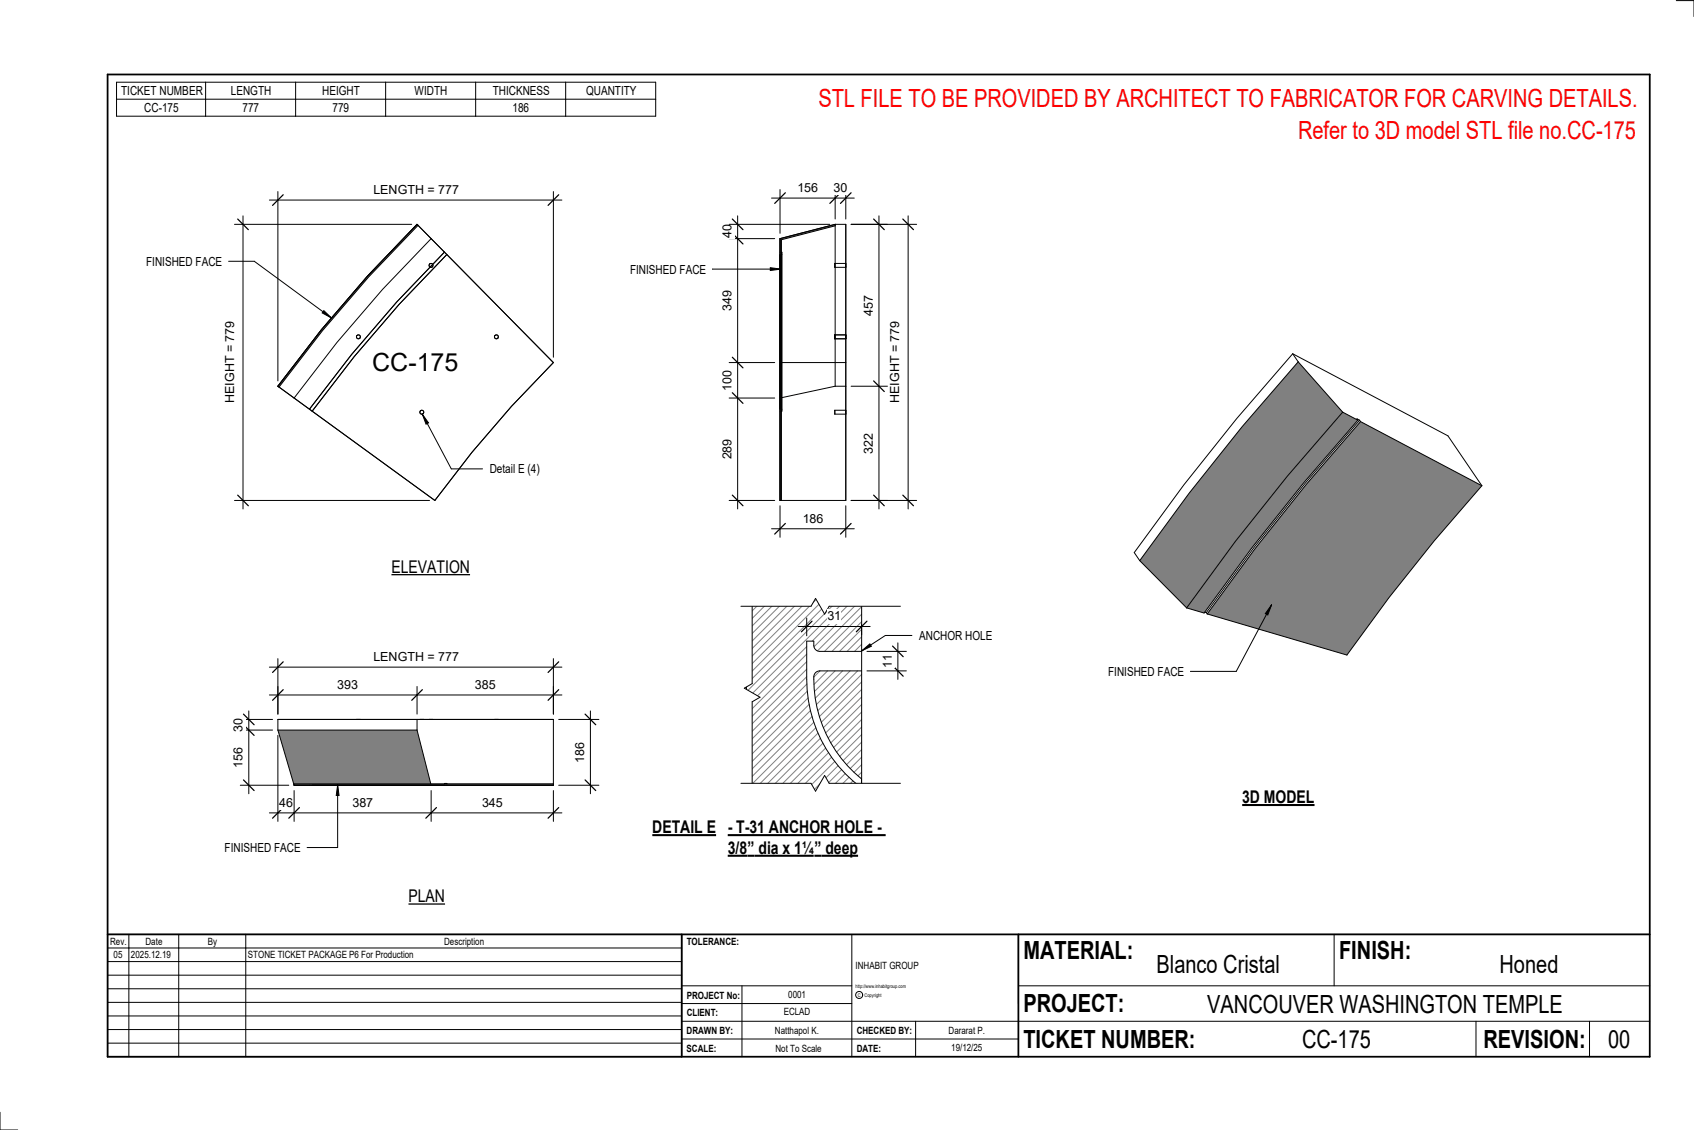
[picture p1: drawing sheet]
<svg xmlns="http://www.w3.org/2000/svg" width="914mm" height="610mm" viewBox="0 0 914 610" stroke-linecap="round" stroke-linejoin="round" font-family="sans-serif">
<g fill="#808080">
<path d="M734 227l66 35-26 30-24 30-23 31-75-22 25-35 28-35z"/>
<path d="M701 195l24 27-30 35-28 35-26 36-26-26 27-36 28-36z"/>
<path d="M725 222l8 5-29 34-28 34-26 36-9-3 26-36 28-35z"/>
</g>
<g fill="none" stroke="#000" stroke-width=".54">
<path d="M698 191l-30 35-29 36-27 36 3 4M698 191l84 44 18 27M698 191l3 4M701 195l-31 35-28 36-27 36M701 195l24 27M725 222l-30 35-28 35-26 36M725 222l8 5M733 227l-29 34-28 34-26 36-9-3M733 227l-1-1 2 1M734 227l-29 34-28 34-26 35M734 227h.1M734 227l-29 34-28 35-25 35"/>
<path d="M734 227l66 35M800 262l-26 30-24 30-23 31-75-22M615 302l26 26M650 330h1M651 330l1 1"/>
</g>
<path d="M421 129l30-8v1l-29 7v141h-1z" fill="#7c7c7c"/>
<g fill="none" stroke="#000" stroke-width=".54">
<path d="M421 137v85M421 136v85M421 129v86M421 129v141M422 137h.1M422 136h.1M422 137v85M422 136v85M422 136v1M451 121v87M451 121l-30 8M451 121h6"/>
<path d="M451 121v1l-29 7v141M457 121v87M457 121v75M451 142v2M451 142h6M451 144h6M457 142v2M421 196v74M422 196h35M451 181v2M451 181h6M451 183h6"/>
<path d="M457 181v2M457 196v74M451 208l-29 7M451 208h6M457 208v62M422 222h.1M422 221h.1M422 221v1M451 221v2M451 221h6M451 223h6M457 221v2"/>
<path d="M421 270h36"/>
</g>
<path d="M225 121l1 1-27 27-25 29-23 31-1-1 23-30 26-29z" fill="#7c7c7c"/>
<g fill="none" stroke="#000" stroke-width=".54">
<path d="M225 121l74 75-23 23-21 25-20 26-85-62M225 121l-26 28-26 29-23 30M225 121l8 8-26 27-25 29-23 30M225 121l1 1-27 27-25 29-23 31-1-1M240 136l-26 27-24 28-23 30M241 137l-26 27-24 28-22 30-10-7M150 208l9 7"/>
<circle cx="233" cy="143" r="1.1"/>
<circle cx="193" cy="182" r="1.1"/>
<circle cx="268" cy="182" r="1.1"/>
<circle cx="228" cy="222" r="1.1"/>
</g>
<path d="M150 394h75l8 29h-74z" fill="#808080"/>
<path d="M159 423h140v1h-140z" fill="#7c7c7c"/>
<g fill="none" stroke="#000" stroke-width=".54">
<path d="M150 394h75M150 394l9 30M150 388h75v6M150 388h149M150 388v6M192 388h3zM225 394l8 29M227 388h2zM232 388h2zM235 388h64M267 388h2zM299 388v36"/>
<path d="M159 424h74M159 424h140M167 424h73M169 424h72M235 424h64M240 423h1M299 423h-140v1"/>
</g>
<path d="M403 322h62v29h-23l-2-1-1-4h-4a116 116 0 0 0 4 43 73 73 0 0 0 26 36v-5a67 67 0 0 1-25-56l1-2h1h23v65h-62z" fill="#fff"/>
<g fill="none" stroke="#808080" stroke-width=".54">
<path d="M406 322l-3 3M410 322l-7 7M414 322l-11 11M418 322l-15 15M422 322l-19 19M426 322l-23 23M430 322l-27 27M434 322l-31 31M438 322l-35 35M442 322l-39 39M446 322l-43 43M450 322l-47 47"/>
<path d="M454 322l-51 51M458 322l-55 55M462 322l-24 24M465 323l-26 26M465 327l-24 24M465 331l-20 20M465 335l-16 16M465 339l-12 12M435 349l-32 32M435 353l-32 32M435 357l-32 32M465 344l-8 7"/>
<path d="M465 348l-4 3M435 361l-32 33M435 365l-32 33M436 369l-33 33M436 373l-33 33M436 376l-33 34M437 380l-34 34M443 362l-4 3M447 362l-8 7M451 362l-11 11M455 362l-15 15M459 362l-18 18"/>
<path d="M463 362l-22 21M465 364l-23 23M465 368l-22 22M465 372l-21 21M465 376l-19 19M437 383l-34 35M438 387l-35 35M439 390l-36 36M440 393l-34 34M442 395l-32 32M443 398l-29 29M465 380l-18 18"/>
<path d="M465 384l-17 17M465 388l-15 15M465 392l-13 14M465 396l-12 12M444 401l-26 26M446 404l-24 23M447 406l-21 21M449 408l-19 19M451 411l-17 16M452 413l-14 14M454 415l-12 12M456 417l-10 10"/>
<path d="M458 419l-8 8M465 400l-10 10M465 404l-8 9M465 408l-6 7M465 413l-4 4M465 417l-2 2M460 421l-5 6M463 423l-4 4M465 421h.1M465 425l-2 2"/>
</g>
<path d="M398 116v159M394 121h54M394 129h24M394 196h24M394 215h24M394 270h24M403 322h62v105h-62zM465 351h-23l-2-1-1-4h-4a116 116 0 0 0 4 43 73 73 0 0 0 26 36v-5a67 67 0 0 1-25-56l1-2h1h23" fill="none" stroke="#000" stroke-width=".54"/>
<path d="M395 118l6 6M395 126l6 6M395 193l6 5M395 212l6 6M395 267l6 6" fill="none" stroke="#000" stroke-width=".67"/>
<g fill="#fff">
<path d="M389 237h7v11h-7z"/>
<path d="M389 200h7v11h-7z"/>
<path d="M389 157h7v11h-7z"/>
<path d="M389 121h7v8h-7z"/>
</g>
<path d="M421 273v17M457 273v17M416 285h45" fill="none" stroke="#000" stroke-width=".54"/>
<path d="M424 282l-6 6M459 282l-5 6" fill="none" stroke="#000" stroke-width=".67"/>
<path d="M433 276h11v7h-11z" fill="#fff"/>
<path d="M474 116v159M459 121h20M459 208h20M459 270h20" fill="none" stroke="#000" stroke-width=".54"/>
<path d="M472 118l5 6M472 205l5 6M472 267l5 6" fill="none" stroke="#000" stroke-width=".67"/>
<g fill="#fff">
<path d="M465 234h8v11h-8z"/>
<path d="M465 159h8v11h-8z"/>
</g>
<path d="M416 107h45M421 102v24M451 102v16M457 102v16" fill="none" stroke="#000" stroke-width=".54"/>
<path d="M424 104l-6 6M454 104l-6 6M459 104l-5 6" fill="none" stroke="#000" stroke-width=".67"/>
<g fill="#fff">
<path d="M430 97h11v8h-11z"/>
<path d="M450 97h7v8h-7z"/>
</g>
<path d="M490 116v159M459 121h36M459 270h36" fill="none" stroke="#000" stroke-width=".54"/>
<path d="M487 118l6 6M487 267l6 6" fill="none" stroke="#000" stroke-width=".67"/>
<g fill="#fff">
<path d="M479 173h8v44h-8z"/>
<path d="M201 188h47v15h-47z"/>
</g>
<path d="M145 108h158M150 103v102M299 103v90" fill="none" stroke="#000" stroke-width=".54"/>
<path d="M153 105l-6 6M302 105l-6 6" fill="none" stroke="#000" stroke-width=".67"/>
<path d="M202 99h45v7h-45z" fill="#fff"/>
<path d="M131 116v159M127 121h95M127 270h105" fill="none" stroke="#000" stroke-width=".54"/>
<path d="M128 118l6 6M128 267l6 6" fill="none" stroke="#000" stroke-width=".67"/>
<path d="M120 173h8v44h-8z" fill="#fff"/>
<path d="M228 223l3 5-1 1z" fill="#000"/>
<path d="M228 223l3 5-1 1zM228 223l16 30h16" fill="none" stroke="#000" stroke-width=".54"/>
<path d="M264 249h27v8h-27z" fill="#fff"/>
<path d="M302 388h21M319 384v44M302 424h21" fill="none" stroke="#000" stroke-width=".54"/>
<path d="M316 385l6 6M316 421l6 5" fill="none" stroke="#000" stroke-width=".67"/>
<path d="M309 400h8v11h-8z" fill="#fff"/>
<path d="M145 375h158M150 370v15M225 370v15M299 370v15" fill="none" stroke="#000" stroke-width=".54"/>
<path d="M153 372l-6 6M228 372l-6 6M302 372l-6 6" fill="none" stroke="#000" stroke-width=".67"/>
<g fill="#fff">
<path d="M182 366h11v7h-11z"/>
<path d="M256 366h11v7h-11z"/>
</g>
<path d="M145 360h158M150 355v30M299 355v30" fill="none" stroke="#000" stroke-width=".54"/>
<path d="M153 357l-6 6M302 357l-6 6" fill="none" stroke="#000" stroke-width=".67"/>
<path d="M202 350h45v8h-45z" fill="#fff"/>
<path d="M150 397v46M145 439h158M159 426v17M233 426v17M299 426v17" fill="none" stroke="#000" stroke-width=".54"/>
<path d="M153 436l-6 5M162 436l-6 5M236 436l-6 5M302 436l-6 5" fill="none" stroke="#000" stroke-width=".67"/>
<g fill="#fff">
<path d="M151 429h7v8h-7z"/>
<path d="M190 429h11v8h-11z"/>
<path d="M260 429h11v8h-11z"/>
</g>
<path d="M130 394h17M130 388h17M134 384v44M130 424h26" fill="none" stroke="#000" stroke-width=".54"/>
<path d="M131 391l6 6M131 385l6 6M131 421l6 5" fill="none" stroke="#000" stroke-width=".67"/>
<g fill="#fff">
<path d="M125 387h7v8h-7z"/>
<path d="M125 403h7v11h-7z"/>
<path d="M399 321h7v48l-4 2 8 5-4 3v48h-7z"/>
</g>
<path d="M406 321v48l-4 2 8 5-4 3v48M465 351l5-4v2zM492 343h-14l-13 8" fill="none" stroke="#000" stroke-width=".54"/>
<path d="M465 351l5-4v2z" fill="#000"/>
<g fill="#fff">
<path d="M496 339h39v8h-39z"/>
<path d="M400 320h86v7h-38l-3 4-5-8-2 4h-38z"/>
</g>
<path d="M400 327h38l2-4 5 8 3-4h38" fill="none" stroke="#000" stroke-width=".54"/>
<path d="M400 423h38l2 4 5-9 3 5h38v6h-86z" fill="#fff"/>
<path d="M468 351h21M485 347v20M468 362h21M400 423h38l2 4 5-9 3 5h38" fill="none" stroke="#000" stroke-width=".54"/>
<path d="M482 359l6 6M482 349l6 5" fill="none" stroke="#000" stroke-width=".67"/>
<path d="M475 353h8v7h-8z" fill="#fff"/>
<path d="M431 338h39M435 333v10M465 337v6" fill="none" stroke="#000" stroke-width=".54"/>
<path d="M438 335l-5 6M468 335l-6 6" fill="none" stroke="#000" stroke-width=".67"/>
<g fill="#fff">
<path d="M447 329h7v7h-7z"/>
<path d="M352 441h35v11h-35z"/>
</g>
<path d="M352 451h35" fill="none" stroke="#000" stroke-width="1.1" stroke-linecap="butt"/>
<g fill="#fff">
<path d="M393 441h85v11h-85z"/>
<path d="M393 452h10v11h-10z"/>
<path d="M403 452h4v11h-4z"/>
<path d="M407 452h33v11h-33z"/>
<path d="M440 452h3v11h-3z"/>
<path d="M443 452h20v11h-20z"/>
</g>
<path d="M393 451h85M393 462h46M440 462h23" fill="none" stroke="#000" stroke-width="1.1" stroke-linecap="butt"/>
<g fill="none" stroke="#000" stroke-width=".54">
<path d="M905 0h9v9M460 504v66M720 504v28M891 504h-341v37M368 532h92M401 532v38M550 532h341M368 551h523M368 541h92M494 551v19M797 551v19M858 551v19"/>
<path d="M368 561h182M0 600v10h10"/>
<circle cx="464" cy="537" r="1.9"/>
</g>
<path d="M58 40h833v530h-833zM58 504h833M368 504v66M550 504v66" fill="none" stroke="#000" stroke-width=".96"/>
<g fill="#fff">
<path d="M652 534h192v15h-192z"/>
<path d="M513 562h17v6h-17z"/>
<path d="M425 533h10v6h-10z"/>
<path d="M423 543h15v6h-15z"/>
<path d="M418 553h24v6h-24z"/>
<path d="M624 513h68v15h-68z"/>
<path d="M809 513h33v15h-33z"/>
<path d="M512 553h20v6h-20z"/>
<path d="M703 553h37v15h-37z"/>
<path d="M442 45h443v16h-443z"/>
<path d="M868 553h12v15h-12z"/>
<path d="M61 512h5v6h-5z"/>
<path d="M701 63h184v15h-184z"/>
<path d="M211 301h43v10h-43z"/>
</g>
<path d="M211 310h43" fill="none" stroke="#000" stroke-width=".69" stroke-linecap="butt"/>
<path d="M220 478h20v11h-20z" fill="#fff"/>
<path d="M220 488h20" fill="none" stroke="#000" stroke-width=".69" stroke-linecap="butt"/>
<path d="M671 424h39v12h-39z" fill="#fff"/>
<path d="M671 434h39" fill="none" stroke="#000" stroke-width="1.1" stroke-linecap="butt"/>
<g fill="none" stroke="#000" stroke-width=".54">
<path d="M63 44h291v19h-291zM63 54h291M111 44v19M160 44v19M208 44v19M257 44v19M305 44v19M385 145h37M416 144l6 1-6 1zM58 504h310v66h-310zM58 519h310M58 511h310"/>
<path d="M70 504v66M96 504v66M133 504v66M58 533h310M58 526h310M58 555h310M58 548h310M58 541h310M58 563h310"/>
</g>
<path d="M416 144l6 1-6 1z" fill="#000"/>
<path d="M340 141h41v8h-41z" fill="#fff"/>
<path d="M686 326l-2 6-1-1zM686 326l-19 36h-24" fill="none" stroke="#000" stroke-width=".54"/>
<path d="M686 326l-2 6-1-1z" fill="#000"/>
<path d="M598 359h41v7h-41z" fill="#fff"/>
<path d="M175 168l4 4-5-3z" fill="#000"/>
<path d="M123 141h14l42 31M175 168l4 4-5-3z" fill="none" stroke="#000" stroke-width=".54"/>
<path d="M79 137h41v8h-41z" fill="#fff"/>
<path d="M182 423l1 6h-1z" fill="#000"/>
<path d="M182 423l1 6h-1zM182 423v34h-16" fill="none" stroke="#000" stroke-width=".54"/>
<path d="M121 454h41v7h-41z" fill="#fff"/>
<g font-size="13.5" fill="#f00">
<text x="442" y="58">STL FILE TO BE PROVIDED BY ARCHITECT TO FABRICATOR FOR CARVING DETAILS.</text>
<text x="701" y="75">Refer to 3D model STL file no.CC-175</text>
</g>
<g font-size="13.5">
<text x="201" y="200">CC-175</text>
<text x="552" y="517">MATERIAL:</text>
<text x="723" y="517">FINISH:</text>
<text x="624" y="525">Blanco Cristal</text>
<text x="809" y="525">Honed</text>
<text x="552" y="546">PROJECT:</text>
<text x="652" y="546">VANCOUVER WASHINGTON TEMPLE</text>
<text x="552" y="565">TICKET NUMBER:</text>
<text x="703" y="565">CC-175</text>
<text x="801" y="565">REVISION:</text>
<text x="868" y="565">00</text>
</g>
<g font-size="9.4">
<text x="211" y="309">ELEVATION</text>
<text x="671" y="433">3D MODEL</text>
<text x="352" y="449">DETAIL E</text>
<text x="393" y="449">- T-31 ANCHOR HOLE -</text>
<text x="393" y="461">3/8</text>
<text x="403" y="461">”</text>
<text x="409" y="461">dia x 1¼</text>
<text x="440" y="461">”</text>
<text x="446" y="461">deep</text>
<text x="220" y="487">PLAN</text>
</g>
<g font-size="6.7">
<text x="65" y="51">TICKET NUMBER</text>
<text x="125" y="51">LENGTH</text>
<text x="174" y="51">HEIGHT</text>
<text x="224" y="51">WIDTH</text>
<text x="266" y="51">THICKNESS</text>
<text x="316" y="51">QUANTITY</text>
<text x="78" y="60">CC-175</text>
<text x="131" y="60">777</text>
<text x="179" y="60">779</text>
<text x="277" y="60">186</text>
<text x="202" y="105">LENGTH = 777</text>
<text x="430" y="104">156</text>
<text x="450" y="104">30</text>
<text x="395" y="129" transform="rotate(-90 395 129)">40</text>
<text x="79" y="143">FINISHED FACE</text>
<text x="340" y="148">FINISHED FACE</text>
<text x="395" y="168" transform="rotate(-90 395 168)">349</text>
<text x="471" y="170" transform="rotate(-90 471 170)">457</text>
<text x="395" y="211" transform="rotate(-90 395 211)">100</text>
<text x="126" y="217" transform="rotate(-90 126 217)">HEIGHT = 779</text>
<text x="485" y="217" transform="rotate(-90 485 217)">HEIGHT = 779</text>
<text x="471" y="245" transform="rotate(-90 471 245)">322</text>
<text x="395" y="248" transform="rotate(-90 395 248)">289</text>
<text x="264" y="255">Detail E (4)</text>
<text x="433" y="282">186</text>
<text x="447" y="335">31</text>
<text x="496" y="345">ANCHOR HOLE</text>
<text x="202" y="357">LENGTH = 777</text>
<text x="481" y="360" transform="rotate(-90 481 360)">11</text>
<text x="598" y="365">FINISHED FACE</text>
<text x="182" y="372">393</text>
<text x="256" y="372">385</text>
<text x="131" y="395" transform="rotate(-90 131 395)">30</text>
<text x="315" y="411" transform="rotate(-90 315 411)">186</text>
<text x="131" y="414" transform="rotate(-90 131 414)">156</text>
<text x="151" y="435">46</text>
<text x="190" y="435">387</text>
<text x="260" y="435">345</text>
<text x="121" y="460">FINISHED FACE</text>
</g>
<g font-size="5.4">
<text x="59" y="510">Rev.</text>
<text x="79" y="510">Date</text>
<text x="112" y="510">By</text>
<text x="240" y="510">Description</text>
<text x="371" y="510">TOLERANCE:</text>
<text x="61" y="517">05</text>
<text x="71" y="517">2025.12.19</text>
<text x="134" y="517">STONE TICKET PACKAGE P6 For Production</text>
<text x="462" y="523">INHABIT GROUP</text>
<text x="371" y="539">PROJECT No:</text>
<text x="425" y="538">0001</text>
<text x="371" y="548">CLIENT:</text>
<text x="423" y="548">ECLAD</text>
<text x="371" y="558">DRAWN BY:</text>
<text x="418" y="558">Natthapol K.</text>
<text x="462" y="558">CHECKED BY:</text>
<text x="512" y="558">Dararat P.</text>
<text x="371" y="567">SCALE:</text>
<text x="419" y="567">Not To Scale</text>
<text x="462" y="567">DATE:</text>
<text x="513" y="567">19/12/25</text>
</g>
<g font-size="2.7">
<text x="462" y="533">http://www.inhabitgroup.com</text>
<text x="463" y="538">C</text>
<text x="467" y="538">Copyright</text>
</g>
</svg>
